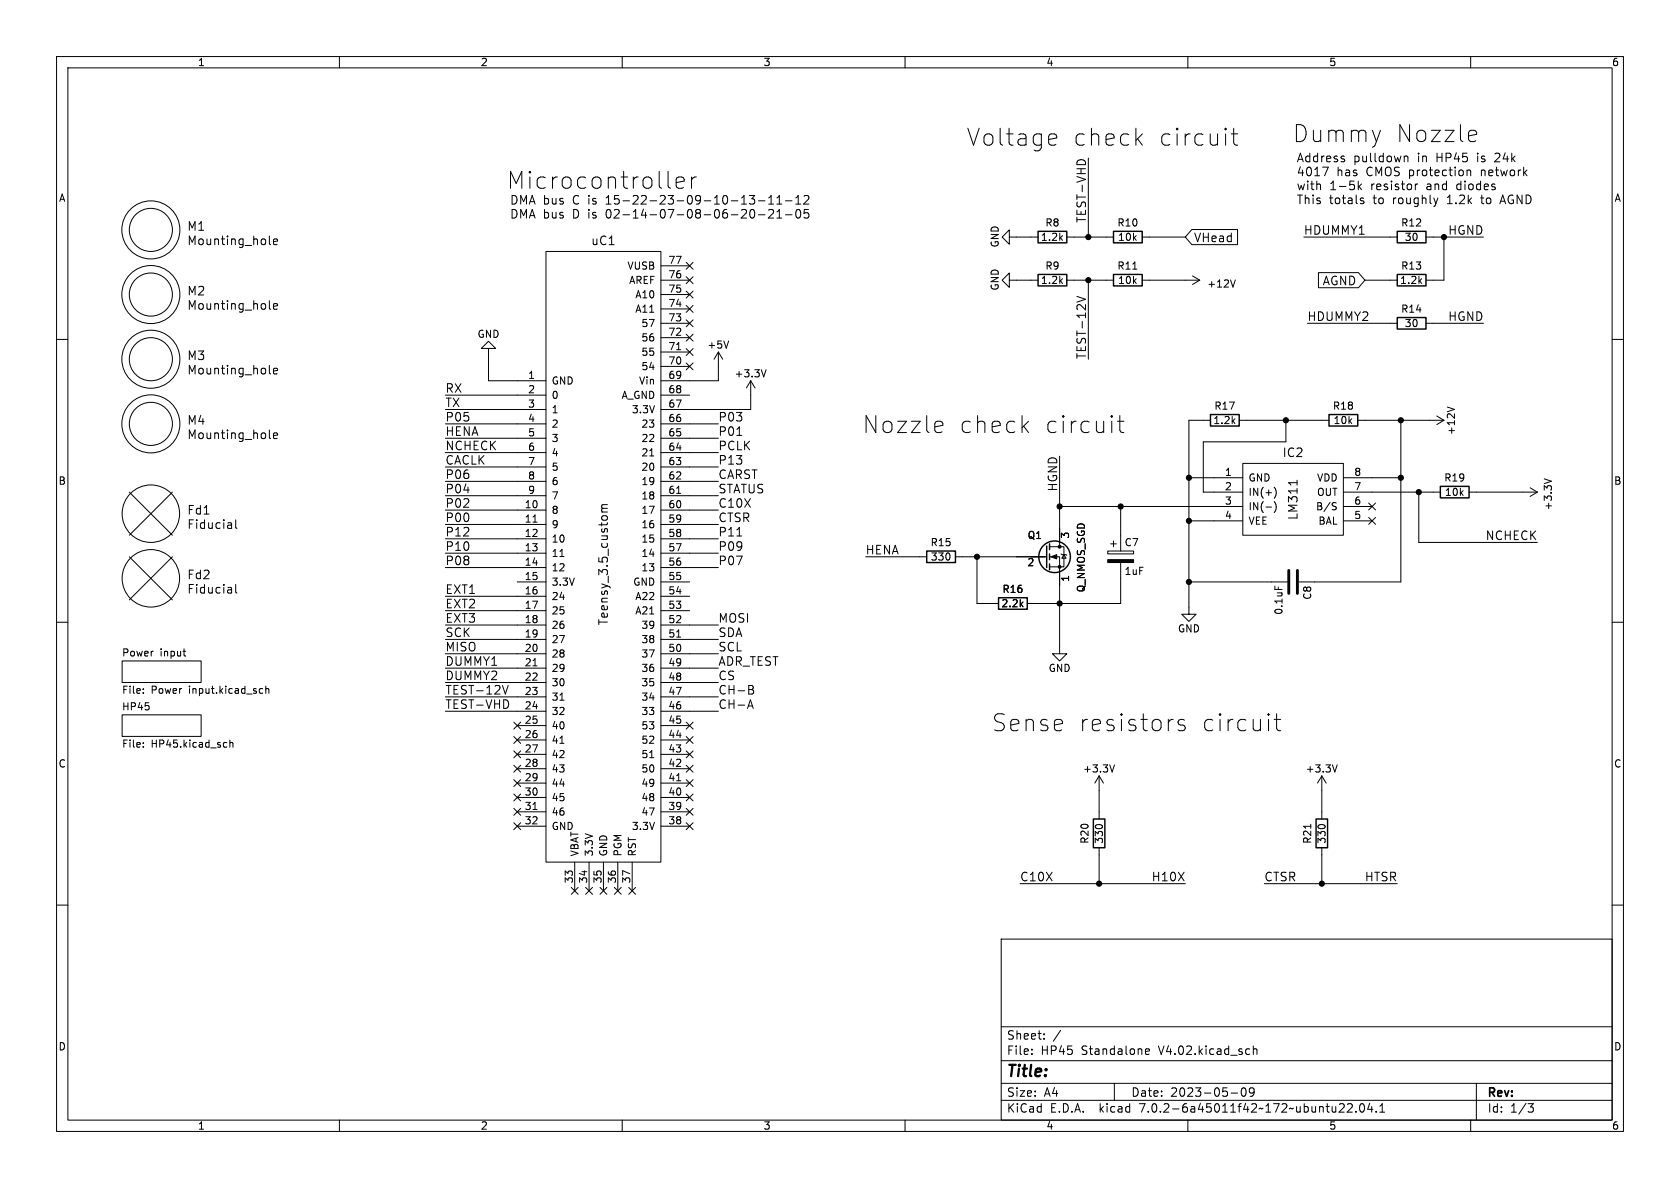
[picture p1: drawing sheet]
<svg xmlns="http://www.w3.org/2000/svg" width="297mm" height="210mm" viewBox="0 0 297 210" stroke-linecap="round" stroke-linejoin="round" font-family="sans-serif">
<g fill="none" stroke="#000" stroke-width=".18">
<path d="M10 10h277v190h-277zM12 12h273v186h-273zM60 10v2M110 10v2M160 10v2M210 10v2M260 10v2M118.2 33.1l.3 .2M119.5 32.3l1.5-.3-.2-.6-.3-.1h-.5l-.3 .1-.2 .3v1.2l.2 .2 .3 .2h.5l.3-.2M122.2 31.3v2M123.1 31.3a.77 .77 0 0 0-.9 .6M131.1 36.1h.9"/>
<path d="M131.3 37l.5 .1 .2 .4-1 1h1M132.5 34.6h.9l-.5 .5 .4 .2v.6l-.2 .2h-.4l-.2-.2M132.7 37.2l.2-.2a.83 .83 0 0 1 .6 .7 .83 .83 0 0 1-.3 .8h-.1a.82 .82 0 0 1-.4-1.3zM134.1 35.5h1.1M134.1 38h1.1M135.9 36.1h.9M135.9 35l.4-.4v1.5M135.9 37.2l.6-.2 .2 .2 .1 .3-1 1h1M137.3 36.1h.9M137.3 35l.5-.4v1.5M137.3 37.5l.5-.5v1.5M137.3 38.5h.9"/>
<path d="M138.9 35.5h1.1M138.9 38h1.1M140.7 36.1h.9M140.7 35l.4-.4v1.5M140.8 37.2l.2-.2a.83 .83 0 0 1 .6 .7 .83 .83 0 0 1-.3 .8h-.1a.82 .82 0 0 1-.4-1.3zM142.1 34.7l.6-.1 .2 .1 .1 .3-.9 1.1h.9M142.9 37h-.7l-.1 .8 .2-.2 .6 .1 .1 .2-.1 .5-.2 .1-.6-.1M185.8 23.7h.6l.3 .1 .1 .6-1.4 .3M186.7 25.5l-.3 .2h-.6M192.4 27.9v14M201.1 24.5l.9 1.2M202 23.7l-1.2 1.1"/>
<path d="M216.7 22.7v.3M216.7 23.7v2M216.7 22.7l-.2 .1 .2 .2M216.7 22.7l.1 .1-.1 .2M217.7 23.7h1.1M218.1 22.7v2.5l.1 .3 .6 .2M234.8 29.5l-.6 1.6M237.7 28.2v.3M240.1 32v1.5M240.3 33l.4 .5M240.7 35.5l.4 .1v.2l-.2 .2h-.3M240.7 32.5l-.6 .6"/>
<path d="M240.7 35l.4 .1M248.2 27.6v1M248.2 27.7l.3-.1 .3 .1 .1 .9M250.2 32.5v1M250.6 32.5l-.2 .1-.2 .2M254.2 35l-.4 1M259.4 30.2l.2-.1h.3l.1 1M259.4 30.1v1M260.6 23l.3 .2 .1 .5-1.4 .3M260.9 24.9l-.3 .1M10 60h2M47.6 54.5l.2 .2"/>
<path d="M47.6 43l.2 .3M48.3 42.7l.8-.1-.1-.3-.4-.1-.3 .3 .1 .7h.6M48.3 54.2l.8-.2-.1-.3h-.4l-.3 .2 .1 .7h.6M96.5 44.5h20.3v107.9h-20.3zM116.8 49.5h5.1M116.8 57.2h5.1M116.8 59.7h5.1M116.8 54.6h5.1M116.8 52.1h5.1M116.8 47h5.1M121.3 56.5l1.2 1.3M121.3 51.5l1.2 1.2"/>
<path d="M121.3 54l1.2 1.2M121.3 46.4l1.2 1.2M121.3 48.9l1.2 1.2M121.3 59.1l1.2 1.2M122.5 56.5l-1.2 1.3M122.5 51.5l-1.2 1.2M122.5 54l-1.2 1.2M122.5 46.4l-1.2 1.2M122.5 48.9l-1.2 1.2M122.5 59.1l-1.2 1.2M178.4 49.5v-1.2l-1.2 1.2 1.2 1.3v-1.3h5.1M178.4 41.9v-1.3l-1.2 1.3 1.2 1.3v-1.3h5.1"/>
<path d="M188.6 49.5h8.2M188.6 41.9h8.2M190.4 52.4l1.5 .5M192.4 49.5v14M201.9 49.5h10.2M201.9 41.9h7.6M210.7 40.6h8.1v2.6h-8.1l-1.2-1.3zM210.8 48.8l1.3 .7M212.1 49.5l-1.3 .8M218.4 49.5l-.4 1.3M230.5 41.9h16.5M231.1 57.2h15.9"/>
<path d="M233.1 48.2h7.1l1.1 1.3-1.1 1.4h-7.1zM241.3 49.5h5.7M252.1 57.2h10.2M252.1 41.9h10.2M255.3 41.9v7.6h-3.2M285 60h2M47.6 65.9l.2 .2M47.6 77.3l.2 .2M48.3 65.6l.8-.1-.1-.3-.4-.1-.3 .2 .1 .7h.6M48.3 77l.8-.1-.1-.3-.4-.1-.3 .2 .1 .8h.6M78.7 69.9h17.8M78.7 72.4h17.8"/>
<path d="M78.7 74.9h17.8M78.7 77.5h17.8M86.4 61.6h1.2l-1.2-1.3-1.3 1.3h1.3v5.7h10.1M116.8 69.9h5.1M116.8 74.9h10.2M116.8 77.5h10.2M116.8 64.8h5.1M116.8 62.2h5.1M119.6 61.8h.7M121.3 64.2l1.2 1.2M121.3 61.6l1.2 1.2M122.5 64.2l-1.2 1.2"/>
<path d="M122.5 61.6l-1.2 1.2M127 62.2v5.1h-10.2M127 62.2l-.8 1.3M127 62.2l.8 1.3M128.8 60.3l-.4 1.2M130.3 77h.8M132.7 67.3v5.1h-15.9M132.7 67.3l-.7 1.3M132.7 67.3l.8 1.3M135.4 65.4l-.4 1.2M166.3 74.5l.2 .1 .2 .6-1.4 .3M166.5 76.3l-.2 .2"/>
<path d="M181 75.3l.8 1.2M181.8 74.5l-1.1 1.1M196.5 73.5v.3M196.5 74.5v2M196.5 73.5l-.1 .1 .1 .2M196.5 73.5l.2 .1-.2 .2M197.5 74.5h1.2M198 73.5v2.5l.1 .3 .6 .2M214 74.3h-3.8v34.3h1.3l-1.3 1.3-1.3-1.3h1.3M219.1 74.3h15.8M227.3 74.3v3.8h-14.6v8.9h7M240 74.3h15.3"/>
<path d="M247.6 74.3v28.6h-18M254 73.5l1.3 .8M255.3 74.3l-1.3 .8M255.9 71.9l1.2 .5M22.9 98.4l7.6 7.6M22.9 87l7.6 7.6M30.5 98.4l-7.6 7.6M30.5 87l-7.6 7.6M41.7 91.9v1.3l.2 .2M78.7 90.2h17.8M78.7 92.7h17.8M78.7 95.3h17.8"/>
<path d="M78.7 97.8h17.8M78.7 80h17.8M78.7 87.6h17.8M78.7 85.1h17.8M78.7 82.6h17.8M94.2 92.3h.7M106.4 90.5h1M106.6 89.9l-.2 .2 .1 .4M106.6 89.9h.8M107.4 89.2l-1 .1v.3l.2 .3M114.9 80.6h.7M116.8 90.2h10.2"/>
<path d="M116.8 92.7h10.2M116.8 95.3h10.2M116.8 97.8h10.2M116.8 80h10.2M116.8 87.6h10.2M116.8 85.1h10.2M116.8 82.6h10.2M119.6 87.2h.7M130.3 94.8h.8M153 98.4h10.8M168.9 98.4h16.1M172.7 98.4v8.3h3.8"/>
<path d="M185.5 98.4h1.8v17.2h1.3l-1.3 1.2-1.2-1.2h1.2M185.5 96.6h2.6v3.6h-2.6M187.3 80.6v16M187.3 89.5h32.4M187.6 97.9l.1 .1h.8l.1 .2M188.1 98l.4 .7h-.8zM195.8 97.4h4.6v.5h-4.6zM196.3 96.1h1.1M196.8 95.6v1M198.1 89.5v7.9M198.1 99.4v7.3h-16.5M210.2 84.5h9.5"/>
<path d="M210.2 92.1h9.5M219.7 81.9h17.8v12.7h-17.8zM223.8 89.6h1M225.3 86.1a1.46 1.46 0 0 1 0 2M225.3 88.7a1.46 1.46 0 0 1 0 1.9M229.3 84.9v.9M235.7 89.5l.4 .1 .1 .3-.2 .2h-.3M235.7 88.9h.5M237.5 87h17.1M237.5 84.5h10.1M237.5 89.5h5.1M237.5 92.1h5.1"/>
<path d="M242 91.5l1.2 1.2M242 88.9l1.2 1.2M243.2 91.5l-1.2 1.2M243.2 88.9l-1.2 1.2M250.8 87v8.9h21M259.7 87h12.1M270.5 86.2l1.3 .8M271.8 87l-1.3 .8M273 84.6l1.3 .5M10 110h2M21.6 116.8h14v3.9h-14zM32.4 115.1h.4"/>
<path d="M32.7 116h.1M41.7 103.3v1.3l.2 .2M78.7 100.3h17.8M78.7 105.4h17.8M78.7 108h17.8M78.7 110.5h17.8M78.7 113h17.8M78.7 115.6h17.8M78.7 118.1h17.8M91.4 102.9h5.1M94.2 117.7h.7M116.8 100.3h10.2"/>
<path d="M116.8 102.9h5.1M116.8 105.4h5.1M116.8 108h5.1M116.8 110.5h10.2M116.8 113h10.2M116.8 115.6h10.2M116.8 118.1h10.2M119.6 112.6h.7M210.2 102.9h17.4M225.4 103.6v.6M285 110h2M21.6 126.4h14v3.8h-14z"/>
<path d="M25.3 132v.1M25.3 131.3v.1M25.3 122.4v.2M25.3 121.8v.1M40 131.2l.1 .1M40.1 132l-.1 .1M40.6 130.8v1.3M40.6 131.4l.2-.2 .3 .1 .1 .8M46.1 121.7l.3 .1M46.4 122.5l-.3 .1M47 121.8l.2-.1 .3 .1v.8M47 121.3v1.3"/>
<path d="M78.7 120.7h17.8M78.7 123.2h17.8M78.7 125.7h17.8M89.8 121.2l-.5 1.5M90.8 137.8l1.2 1.2M90.8 135.3l1.2 1.2M90.8 130.2l1.2 1.2M90.8 127.7l1.2 1.2M90.8 132.7l1.2 1.3M91.4 128.3h5.1M91.4 130.8h5.1M91.4 133.4h5.1"/>
<path d="M91.4 135.9h5.1M91.4 138.4h5.1M92 137.8l-1.2 1.2M92 135.3l-1.2 1.2M92 130.2l-1.2 1.2M92 127.7l-1.2 1.2M92 132.7l-1.2 1.3M114.9 133.9h.7M116.8 120.7h10.2M116.8 123.2h10.2M116.8 125.7h10.2M116.8 128.3h5.1"/>
<path d="M116.8 130.8h5.1M116.8 133.4h5.1M116.8 135.9h5.1M116.8 138.4h5.1M119.6 138h.7M121.3 132.7l1.2 1.3M121.3 135.3l1.2 1.2M121.3 127.7l1.2 1.2M121.3 137.8l1.2 1.2M121.3 130.2l1.2 1.2M122.5 132.7l-1.2 1.3M122.5 135.3l-1.2 1.2"/>
<path d="M122.5 127.7l-1.2 1.2M122.5 137.8l-1.2 1.2M122.5 130.2l-1.2 1.2M132.3 124.8h.7M132.4 121.2h.5l.2 .1 .1 .3-.3 .3M132.4 121.9h.5M132.7 123.7l.5 1.5M132.9 121.9a.41 .41 0 0 1 .4 .4 .41 .41 0 0 1-.3 .4h-.6M194.3 137.2l-.8 1.2M194.3 137.2v7.6M194.3 137.2l.8 1.2M197 135.2l-.4 1.3"/>
<path d="M209.4 127.3l-.7-.1-.3 .1-.1 .3 .1 .4 1 .3 .1 .3-.1 .4-.3 .2h-.6l-.2-.2M224.3 126.2v.3M224.3 127.2v2M224.3 126.2l-.2 .1 .2 .2M224.3 126.2l.1 .1-.1 .2M225.3 127.2h1.1M225.7 126.2v2.5l.1 .3 .6 .2M233.7 137.2l-.8 1.2M233.7 137.2v7.6M233.7 137.2l.7 1.2M236.4 135.2l-.4 1.3M10 160h2"/>
<path d="M90.8 145.4l1.2 1.3M90.8 142.9l1.2 1.2M90.8 140.4l1.2 1.2M91.4 141h5.1M91.4 143.5h5.1M91.4 146.1h5.1M92 145.4l-1.2 1.3M92 142.9l-1.2 1.2M92 140.4l-1.2 1.2M94.2 143.1h.7M101 156.9l1.2 1.2M101.6 152.4v5.1"/>
<path d="M102.2 156.9l-1.2 1.2M103.5 156.9l1.2 1.2M104.1 152.4v5.1M104.7 156.9l-1.2 1.2M106.1 156.9l1.2 1.2M106.7 152.4v5.1M107.3 156.9l-1.2 1.2M108.6 156.9l1.2 1.2M109.2 152.4v5.1M109.8 156.9l-1.2 1.2M111.2 156.9l1.2 1.2M111.8 152.4v5.1"/>
<path d="M112.4 156.9l-1.2 1.2M116.8 141h5.1M116.8 143.5h5.1M116.8 146.1h5.1M121.3 142.9l1.2 1.2M121.3 145.4l1.2 1.3M121.3 140.4l1.2 1.2M122.5 142.9l-1.2 1.2M122.5 145.4l-1.2 1.3M122.5 140.4l-1.2 1.2M180.3 156.2h29.2M194.3 149.9v6.3"/>
<path d="M223.5 156.2h23.5M233.7 149.9v6.3M285 160h2M177 166h108v32h-108zM60 198v2M110 198v2M160 198v2M177 194.5h108M177 191.5h108M177 187.5h108M177 181.5h108M182.4 186.3v.1"/>
<path d="M182.4 185.5v.1M184.6 183.6v.1M184.6 182.8v.1M197 191.5v3M202.5 185.9l.7-.1-.1-.3-.4-.1-.2 .2 .1 .7h.5M210 198v2M217.6 193.2h1.2M219.6 192.4l.2-.1a.81 .81 0 0 1 .6 .6 .81 .81 0 0 1-.3 .8l-.2 .1a.81 .81 0 0 1-.6-.6 .81 .81 0 0 1 .3-.8zM220.8 185.4l.1 .1M220.9 186.3l-.1 .1M221.6 185.5l.2-.1 .3 .1 .1 .9M221.6 184.9v1.5"/>
<path d="M221.7 192.9l-.3 .3h-.4l-.1-.3 .1-.5 .4-.1 .2 .1a.99 .99 0 0 1-.3 1.4h-.3M237.5 195.2l.1 .2v.3l-.9 .9h.9M238.2 195.2l.6-.1 .2 .1 .1 .3-1 1.1h1M239.7 196.5v.1M240.5 195.2l.2-.1a.81 .81 0 0 1 .6 .6 .81 .81 0 0 1-.3 .8l-.1 .1a.81 .81 0 0 1-.4-1.4zM242.1 195l-.3 1.1h.9M242.5 195.6v1M243.3 196.5v.1M243.9 196.6h.9M243.9 195.5l.5-.4v1.5M260 198v2M261 191.5v6.5"/>
<path d="M270.1 195.1h1l-.5 .6 .4 .1 .1 .5-.3 .3h-.4"/>
<circle cx="26.7" cy="52.1" r="5.1"/>
<circle cx="26.7" cy="40.6" r="5.1"/>
<circle cx="26.7" cy="52.1" r="3.8"/>
<circle cx="26.7" cy="40.6" r="3.8"/>
<circle cx="26.7" cy="63.5" r="5.1"/>
<circle cx="26.7" cy="74.9" r="5.1"/>
<circle cx="26.7" cy="74.9" r="3.8"/>
<circle cx="26.7" cy="63.5" r="3.8"/>
<circle cx="26.7" cy="90.8" r="5.1"/>
<circle cx="26.7" cy="102.2" r="5.1"/>
</g>
<g fill="none" stroke="#000" stroke-width=".25">
<path d="M183.5 48.5h5.1v2h-5.1zM183.5 40.9h5.1v2h-5.1zM196.8 40.9h5.1v2h-5.1zM196.8 48.5h5.1v2h-5.1zM247 48.5h5.1v2h-5.1zM247 56.1h5.1v2.1h-5.1zM247 40.9h5.1v2h-5.1zM214 73.3h5.1v2h-5.1zM234.9 73.3h5.1v2h-5.1zM163.8 97.4h5.1v2h-5.1zM185 96.5v3.8M185.5 96.1v1.1"/>
<path d="M185.5 97.9v1M185.5 99.7v1M254.6 86h5.1v2h-5.1zM176.5 105.7h5.1v2h-5.1zM193.3 144.8h2v5.1h-2zM232.7 144.8h2v5.1h-2z"/>
<circle cx="186.4" cy="98.4" r="2.79"/>
</g>
<g fill="#000" stroke="#000" stroke-width=".18">
<path d="M185.8 98.4l1-.4v.8zM195.8 98.9h4.6v.5h-4.6z"/>
<circle cx="192.4" cy="41.9" r=".46"/>
<circle cx="192.4" cy="49.5" r=".46"/>
<circle cx="255.3" cy="41.9" r=".46"/>
<circle cx="227.3" cy="74.3" r=".46"/>
<circle cx="247.6" cy="74.3" r=".46"/>
<circle cx="172.7" cy="98.4" r=".46"/>
<circle cx="187.3" cy="89.5" r=".46"/>
<circle cx="187.3" cy="96.6" r=".25"/>
<circle cx="198.1" cy="89.5" r=".46"/>
<circle cx="210.2" cy="84.5" r=".46"/>
<circle cx="210.2" cy="92.1" r=".46"/>
<circle cx="247.6" cy="84.5" r=".46"/>
<circle cx="250.8" cy="87" r=".46"/>
<circle cx="187.3" cy="106.7" r=".46"/>
<circle cx="187.3" cy="100.2" r=".25"/>
<circle cx="210.2" cy="102.9" r=".46"/>
<circle cx="194.3" cy="156.2" r=".46"/>
<circle cx="233.7" cy="156.2" r=".46"/>
</g>
<path d="M227.8 100.8v4.1M229.4 100.8v4.1" fill="none" stroke="#000" stroke-width=".51"/>
<g font-size="4.2">
<text x="170.8" y="26">Voltage</text>
<text x="189.5" y="26">check</text>
<text x="204.4" y="26">circuit</text>
<text x="228.7" y="25.4">Dummy</text>
<text x="246.8" y="25.4">Nozzle</text>
<text x="89.5" y="33.7">Microcontroller</text>
<text x="152.4" y="76.8">Nozzle</text>
<text x="169.3" y="76.8">check</text>
<text x="184.2" y="76.8">circuit</text>
<text x="175.3" y="129.5">Sense</text>
<text x="190.5" y="129.5">resistors</text>
<text x="212" y="129.5">circuit</text>
</g>
<text font-size="2.8" x="178" y="190.8">Title:</text>
<g font-size="2.1">
<text x="229.2" y="28.8">Address</text>
<text x="239.3" y="28.8">pulldown</text>
<text x="250.6" y="28.8">in</text>
<text x="253.9" y="28.8">HP45</text>
<text x="261.2" y="28.8">is</text>
<text x="264.4" y="28.8">24k</text>
<text x="229.2" y="31.3">4017</text>
<text x="229.2" y="33.7">with</text>
<text x="235" y="33.7">1-5k</text>
<text x="236.3" y="31.3">has</text>
<text x="241.5" y="31.3">CMOS protection</text>
<text x="242.3" y="33.7">resistor</text>
<text x="252.2" y="33.7">and</text>
<text x="257.6" y="33.7">diodes</text>
<text x="261.8" y="31.3">network</text>
<text x="33.1" y="41">M1</text>
<text x="90.2" y="36.3">DMA bus</text>
<text x="90.2" y="38.7">DMA bus</text>
<text x="101.2" y="36.3">C is</text>
<text x="101.2" y="38.7">D is</text>
<text x="107.2" y="36.3">15-22-23-09-10-13-11-12</text>
<text x="107.2" y="38.7">02-14-07-08-06-20-21-05</text>
<text x="192.1" y="39.5" transform="rotate(-90 192.1 39.5)">TEST-VHD</text>
<text x="229.2" y="36.2">This</text>
<text x="230.5" y="41.6">HDUMMY1</text>
<text x="235" y="36.2">totals</text>
<text x="242.7" y="36.2">to</text>
<text x="246.2" y="36.2">roughly</text>
<text x="255.9" y="36.2">1.2k</text>
<text x="255.9" y="41.6">HGND</text>
<text x="262" y="36.2">to</text>
<text x="265.5" y="36.2">AGND</text>
<text x="33.1" y="43.5">Mounting_hole</text>
<text x="104.5" y="43.5">uC1</text>
<text x="211.1" y="43">VHead</text>
<text x="33.1" y="52.4">M2</text>
<text x="233.7" y="50.6">AGND</text>
<text x="33.1" y="54.9">Mounting_hole</text>
<text x="231.1" y="56.8">HDUMMY2</text>
<text x="255.9" y="56.8">HGND</text>
<text x="33.1" y="63.8">M3</text>
<text x="192.1" y="63.5" transform="rotate(-90 192.1 63.5)">TEST-12V</text>
<text x="33.1" y="66.4">Mounting_hole</text>
<text x="78.7" y="69.5">RX</text>
<text x="33.1" y="75.2">M4</text>
<text x="33.1" y="77.8">Mounting_hole</text>
<text x="78.7" y="77.2">HENA</text>
<text x="78.7" y="74.6">P05</text>
<text x="78.7" y="72.1">TX</text>
<text x="127" y="74.6">P03</text>
<text x="127" y="77.2">P01</text>
<text x="78.7" y="79.7">NCHECK</text>
<text x="78.7" y="82.2">CACLK</text>
<text x="127" y="79.7">PCLK</text>
<text x="127" y="82.2">P13</text>
<text x="226.7" y="81">IC2</text>
<text x="78.7" y="87.3">P04</text>
<text x="78.7" y="84.8">P06</text>
<text x="78.7" y="89.9">P02</text>
<text x="127" y="89.9">C10X</text>
<text x="127" y="87.3">STATUS</text>
<text x="127" y="84.8">CARST</text>
<text x="187" y="87" transform="rotate(-90 187 87)">HGND</text>
<text x="33.1" y="91.1">Fd1</text>
<text x="33.1" y="93.7">Fiducial</text>
<text x="78.7" y="94.9">P12</text>
<text x="78.7" y="92.4">P00</text>
<text x="127" y="94.9">P11</text>
<text x="127" y="92.4">CTSR</text>
<text x="229.6" y="92" transform="rotate(-90 229.6 92)">LM311</text>
<text x="262.6" y="95.6">NCHECK</text>
<text x="78.7" y="97.5">P10</text>
<text x="78.7" y="100">P08</text>
<text x="127" y="97.5">P09</text>
<text x="127" y="100">P07</text>
<text x="153" y="98.1">HENA</text>
<text x="33.1" y="102.6">Fd2</text>
<text x="33.1" y="105.1">Fiducial</text>
<text x="78.7" y="107.6">EXT2</text>
<text x="78.7" y="105.1">EXT1</text>
<text x="78.7" y="112.7">SCK</text>
<text x="78.7" y="110.2">EXT3</text>
<text x="107.6" y="110.6" transform="rotate(-90 107.6 110.6)">Teensy_3.5_custom</text>
<text x="127" y="112.7">SDA</text>
<text x="127" y="110.2">MOSI</text>
<text x="78.7" y="117.8">DUMMY1</text>
<text x="78.7" y="115.3">MISO</text>
<text x="127" y="117.8">ADR_TEST</text>
<text x="127" y="115.3">SCL</text>
<text x="78.7" y="125.4">TEST-VHD</text>
<text x="78.7" y="122.9">TEST-12V</text>
<text x="78.7" y="120.3">DUMMY2</text>
<text x="127" y="120.3">CS</text>
<text x="127" y="122.9">CH-B</text>
<text x="127" y="125.4">CH-A</text>
<text x="180.3" y="155.9">C10X</text>
<text x="203.5" y="155.9">H10X</text>
<text x="223.5" y="155.9">CTSR</text>
<text x="241.2" y="155.9">HTSR</text>
<text x="178" y="183.9">Sheet:</text>
<text x="186.2" y="183.9">/</text>
<text x="178" y="186.6">File:</text>
<text x="184" y="186.6">HP45</text>
<text x="191.2" y="186.6">Standalone</text>
<text x="204.9" y="186.6">V4.02.kicad_sch</text>
<text x="178" y="196.8">KiCad</text>
<text x="178" y="194">Size:</text>
<text x="184.6" y="194">A4</text>
<text x="185.7" y="196.8">E.D.A.</text>
<text x="194.4" y="196.8">kicad</text>
<text x="200" y="194">Date:</text>
<text x="201.5" y="196.8">7.0.2-6a45011f42~172~ubuntu22.04.1</text>
<text x="206.9" y="194">2023-05-09</text>
<text x="263" y="194.2">Rev:</text>
<text x="263" y="196.8">Id:</text>
<text x="267" y="196.8">1/3</text>
</g>
<g font-size="1.8">
<text x="35" y="11.8">1</text>
<text x="85" y="11.8">2</text>
<text x="135" y="11.8">3</text>
<text x="185" y="11.8">4</text>
<text x="235" y="11.8">5</text>
<text x="285" y="11.8">6</text>
<text x="10.4" y="35.8">A</text>
<text x="285.4" y="35.8">A</text>
<text x="184.8" y="40.2">R8</text>
<text x="197.5" y="40.2">R10</text>
<text x="247.6" y="40.2">R12</text>
<text x="110.8" y="47.8">VUSB</text>
<text x="118.1" y="46.7">77</text>
<text x="176.7" y="43.8" transform="rotate(-90 176.7 43.8)">GND</text>
<text x="184" y="42.7">1.2k</text>
<text x="184.8" y="47.8">R9</text>
<text x="197.5" y="47.8">R11</text>
<text x="197.6" y="42.7">10k</text>
<text x="247.6" y="47.8">R13</text>
<text x="248.3" y="42.7">30</text>
<text x="111.1" y="50.4">AREF</text>
<text x="112.2" y="52.9">A10</text>
<text x="118.1" y="51.8">75</text>
<text x="118.1" y="49.3">76</text>
<text x="176.7" y="51.4" transform="rotate(-90 176.7 51.4)">GND</text>
<text x="184" y="50.4">1.2k</text>
<text x="197.6" y="50.4">10k</text>
<text x="213.4" y="51">+12V</text>
<text x="247.5" y="50.4">1.2k</text>
<text x="84.4" y="59.9">GND</text>
<text x="112.2" y="55.4">A11</text>
<text x="113.3" y="58">57</text>
<text x="118.1" y="59.4">72</text>
<text x="118.1" y="56.9">73</text>
<text x="118.1" y="54.4">74</text>
<text x="247.6" y="55.4">R14</text>
<text x="248.3" y="58">30</text>
<text x="113.3" y="65.6">54</text>
<text x="113.3" y="63.1">55</text>
<text x="113.3" y="60.5">56</text>
<text x="118.1" y="64.5">70</text>
<text x="118.1" y="62">71</text>
<text x="125" y="61.8">+5V</text>
<text x="93.3" y="67.1">1</text>
<text x="93.3" y="69.6">2</text>
<text x="97.5" y="68.1">GND</text>
<text x="97.5" y="70.7">0</text>
<text x="109.8" y="70.7">A_GND</text>
<text x="112.9" y="68.1">Vin</text>
<text x="118.1" y="69.6">68</text>
<text x="118.1" y="67.1">69</text>
<text x="129.8" y="66.9">+3.3V</text>
<text x="93.3" y="72.1">3</text>
<text x="93.3" y="74.7">4</text>
<text x="93.3" y="77.2">5</text>
<text x="97.5" y="73.2">1</text>
<text x="97.5" y="75.8">2</text>
<text x="111.6" y="73.2">3.3V</text>
<text x="113.3" y="75.8">23</text>
<text x="118.1" y="77.2">65</text>
<text x="118.1" y="74.7">66</text>
<text x="118.1" y="72.1">67</text>
<text x="214.4" y="75.1">1.2k</text>
<text x="214.6" y="72.6">R17</text>
<text x="235.6" y="72.6">R18</text>
<text x="235.7" y="75.1">10k</text>
<text x="257.4" y="77" transform="rotate(-90 257.4 77)">+12V</text>
<text x="93.3" y="79.8">6</text>
<text x="93.3" y="82.3">7</text>
<text x="97.5" y="78.3">3</text>
<text x="97.5" y="80.8">4</text>
<text x="97.5" y="83.4">5</text>
<text x="113.3" y="83.4">20</text>
<text x="113.3" y="80.8">21</text>
<text x="113.3" y="78.3">22</text>
<text x="118.1" y="82.3">63</text>
<text x="118.1" y="79.8">64</text>
<text x="10.3" y="85.8">B</text>
<text x="92.7" y="89.9">10</text>
<text x="93.3" y="84.8">8</text>
<text x="93.3" y="87.4">9</text>
<text x="97.5" y="85.9">6</text>
<text x="97.5" y="88.5">7</text>
<text x="113.3" y="88.5">18</text>
<text x="113.3" y="85.9">19</text>
<text x="118.1" y="89.9">60</text>
<text x="118.1" y="87.4">61</text>
<text x="118.1" y="84.8">62</text>
<text x="216.5" y="84.2">1</text>
<text x="216.5" y="86.7">2</text>
<text x="216.5" y="89.3">3</text>
<text x="220.7" y="85.3">GND</text>
<text x="220.7" y="87.8">IN(+)</text>
<text x="232.7" y="87.8">OUT</text>
<text x="232.7" y="85.3">VDD</text>
<text x="239.4" y="89.3">6</text>
<text x="239.4" y="86.7">7</text>
<text x="239.4" y="84.2">8</text>
<text x="255.3" y="85.3">R19</text>
<text x="255.4" y="87.8">10k</text>
<text x="285.3" y="85.8">B</text>
<text x="92.7" y="92.5">11</text>
<text x="92.7" y="95">12</text>
<text x="97.5" y="91">8</text>
<text x="97.5" y="93.5">9</text>
<text x="113.3" y="93.5">16</text>
<text x="113.3" y="91">17</text>
<text x="118.1" y="95">58</text>
<text x="118.1" y="92.5">59</text>
<text x="181.6" y="95.4">Q1</text>
<text x="189.2" y="95.3" transform="rotate(-90 189.2 95.3)">3</text>
<text x="216.5" y="91.8">4</text>
<text x="220.7" y="90.4">IN(-)</text>
<text x="220.7" y="92.9">VEE</text>
<text x="232.5" y="90.4">B/S</text>
<text x="233" y="92.9">BAL</text>
<text x="239.4" y="91.8">5</text>
<text x="274.5" y="90.3" transform="rotate(-90 274.5 90.3)">+3.3V</text>
<text x="92.7" y="97.5">13</text>
<text x="92.7" y="100.1">14</text>
<text x="97.5" y="96.1">10</text>
<text x="97.5" y="98.6">11</text>
<text x="97.5" y="101.2">12</text>
<text x="113.3" y="101.2">13</text>
<text x="113.3" y="98.6">14</text>
<text x="113.3" y="96.1">15</text>
<text x="118.1" y="100.1">56</text>
<text x="118.1" y="97.5">57</text>
<text x="164.5" y="96.7">R15</text>
<text x="164.5" y="99.3">330</text>
<text x="181.6" y="100.3">2</text>
<text x="198.8" y="96.7">C7</text>
<text x="198.8" y="101.8">1uF</text>
<text x="92.7" y="102.6">15</text>
<text x="92.7" y="105.2">16</text>
<text x="92.7" y="107.7">17</text>
<text x="97.5" y="103.7">3.3V</text>
<text x="97.5" y="106.2">24</text>
<text x="111.8" y="103.7">GND</text>
<text x="112.2" y="106.2">A22</text>
<text x="118.1" y="107.7">53</text>
<text x="118.1" y="105.2">54</text>
<text x="118.1" y="102.6">55</text>
<text x="177" y="107.5">2.2k</text>
<text x="177.2" y="105">R16</text>
<text x="189.2" y="102.9" transform="rotate(-90 189.2 102.9)">1</text>
<text x="192" y="104.8" transform="rotate(-90 192 104.8)">Q_NMOS_SGD</text>
<text x="232" y="106.1" transform="rotate(-90 232 106.1)">C8</text>
<text x="92.7" y="110.2">18</text>
<text x="92.7" y="112.8">19</text>
<text x="97.5" y="108.8">25</text>
<text x="97.5" y="111.3">26</text>
<text x="97.5" y="113.9">27</text>
<text x="112.2" y="108.8">A21</text>
<text x="113.3" y="113.9">38</text>
<text x="113.3" y="111.3">39</text>
<text x="118.1" y="112.8">51</text>
<text x="118.1" y="110.2">52</text>
<text x="208.2" y="112">GND</text>
<text x="226.9" y="108.7" transform="rotate(-90 226.9 108.7)">0.1uF</text>
<text x="21.6" y="116.1">Power</text>
<text x="28.3" y="116.1">input</text>
<text x="92.7" y="115.3">20</text>
<text x="92.7" y="117.9">21</text>
<text x="97.5" y="116.4">28</text>
<text x="97.5" y="118.9">29</text>
<text x="113.3" y="118.9">36</text>
<text x="113.3" y="116.4">37</text>
<text x="118.1" y="117.9">49</text>
<text x="118.1" y="115.3">50</text>
<text x="185.3" y="118.9">GND</text>
<text x="21.6" y="125.7">HP45</text>
<text x="21.6" y="122.9">File:</text>
<text x="26.7" y="122.9">Power</text>
<text x="33.5" y="122.9">input.kicad_sch</text>
<text x="92.7" y="120.4">22</text>
<text x="92.7" y="122.9">23</text>
<text x="92.7" y="125.5">24</text>
<text x="97.5" y="121.5">30</text>
<text x="97.5" y="124">31</text>
<text x="113.3" y="124">34</text>
<text x="113.3" y="121.5">35</text>
<text x="118.1" y="125.5">46</text>
<text x="118.1" y="122.9">47</text>
<text x="118.1" y="120.4">48</text>
<text x="92.7" y="128">25</text>
<text x="92.7" y="130.6">26</text>
<text x="97.5" y="126.6">32</text>
<text x="97.5" y="129.1">40</text>
<text x="97.5" y="131.6">41</text>
<text x="113.3" y="131.6">52</text>
<text x="113.3" y="129.1">53</text>
<text x="113.3" y="126.6">33</text>
<text x="118.1" y="130.6">44</text>
<text x="118.1" y="128">45</text>
<text x="10.3" y="135.8">C</text>
<text x="21.6" y="132.4">File:</text>
<text x="26.7" y="132.4">HP45.kicad_sch</text>
<text x="92.7" y="133.1">27</text>
<text x="92.7" y="135.6">28</text>
<text x="97.5" y="134.2">42</text>
<text x="97.5" y="136.7">43</text>
<text x="113.3" y="136.7">50</text>
<text x="113.3" y="134.2">51</text>
<text x="118.1" y="135.6">42</text>
<text x="118.1" y="133.1">43</text>
<text x="191.4" y="136.7">+3.3V</text>
<text x="230.8" y="136.7">+3.3V</text>
<text x="285.3" y="135.8">C</text>
<text x="92.7" y="138.2">29</text>
<text x="92.7" y="140.7">30</text>
<text x="92.7" y="143.3">31</text>
<text x="97.5" y="139.3">44</text>
<text x="97.5" y="141.8">45</text>
<text x="113.3" y="141.8">48</text>
<text x="113.3" y="139.3">49</text>
<text x="118.1" y="143.3">39</text>
<text x="118.1" y="140.7">40</text>
<text x="118.1" y="138.2">41</text>
<text x="92.7" y="145.8">32</text>
<text x="97.5" y="144.3">46</text>
<text x="97.5" y="146.9">GND</text>
<text x="111.6" y="146.9">3.3V</text>
<text x="113.3" y="144.3">47</text>
<text x="118.1" y="145.8">38</text>
<text x="192.6" y="149.2" transform="rotate(-90 192.6 149.2)">R20</text>
<text x="195.1" y="149.2" transform="rotate(-90 195.1 149.2)">330</text>
<text x="232" y="149.2" transform="rotate(-90 232 149.2)">R21</text>
<text x="234.5" y="149.2" transform="rotate(-90 234.5 149.2)">330</text>
<text x="102.4" y="151.4" transform="rotate(-90 102.4 151.4)">VBAT</text>
<text x="105" y="151.4" transform="rotate(-90 105 151.4)">3.3V</text>
<text x="107.5" y="151.4" transform="rotate(-90 107.5 151.4)">GND</text>
<text x="110" y="151.4" transform="rotate(-90 110 151.4)">PGM</text>
<text x="112.6" y="151.4" transform="rotate(-90 112.6 151.4)">RST</text>
<text x="101.3" y="156.2" transform="rotate(-90 101.3 156.2)">33</text>
<text x="103.9" y="156.2" transform="rotate(-90 103.9 156.2)">34</text>
<text x="106.4" y="156.2" transform="rotate(-90 106.4 156.2)">35</text>
<text x="109" y="156.2" transform="rotate(-90 109 156.2)">36</text>
<text x="111.5" y="156.2" transform="rotate(-90 111.5 156.2)">37</text>
<text x="10.3" y="185.8">D</text>
<text x="285.3" y="185.8">D</text>
<text x="35" y="199.8">1</text>
<text x="85" y="199.8">2</text>
<text x="135" y="199.8">3</text>
<text x="185" y="199.8">4</text>
<text x="235" y="199.8">5</text>
<text x="285" y="199.8">6</text>
</g>
</svg>
